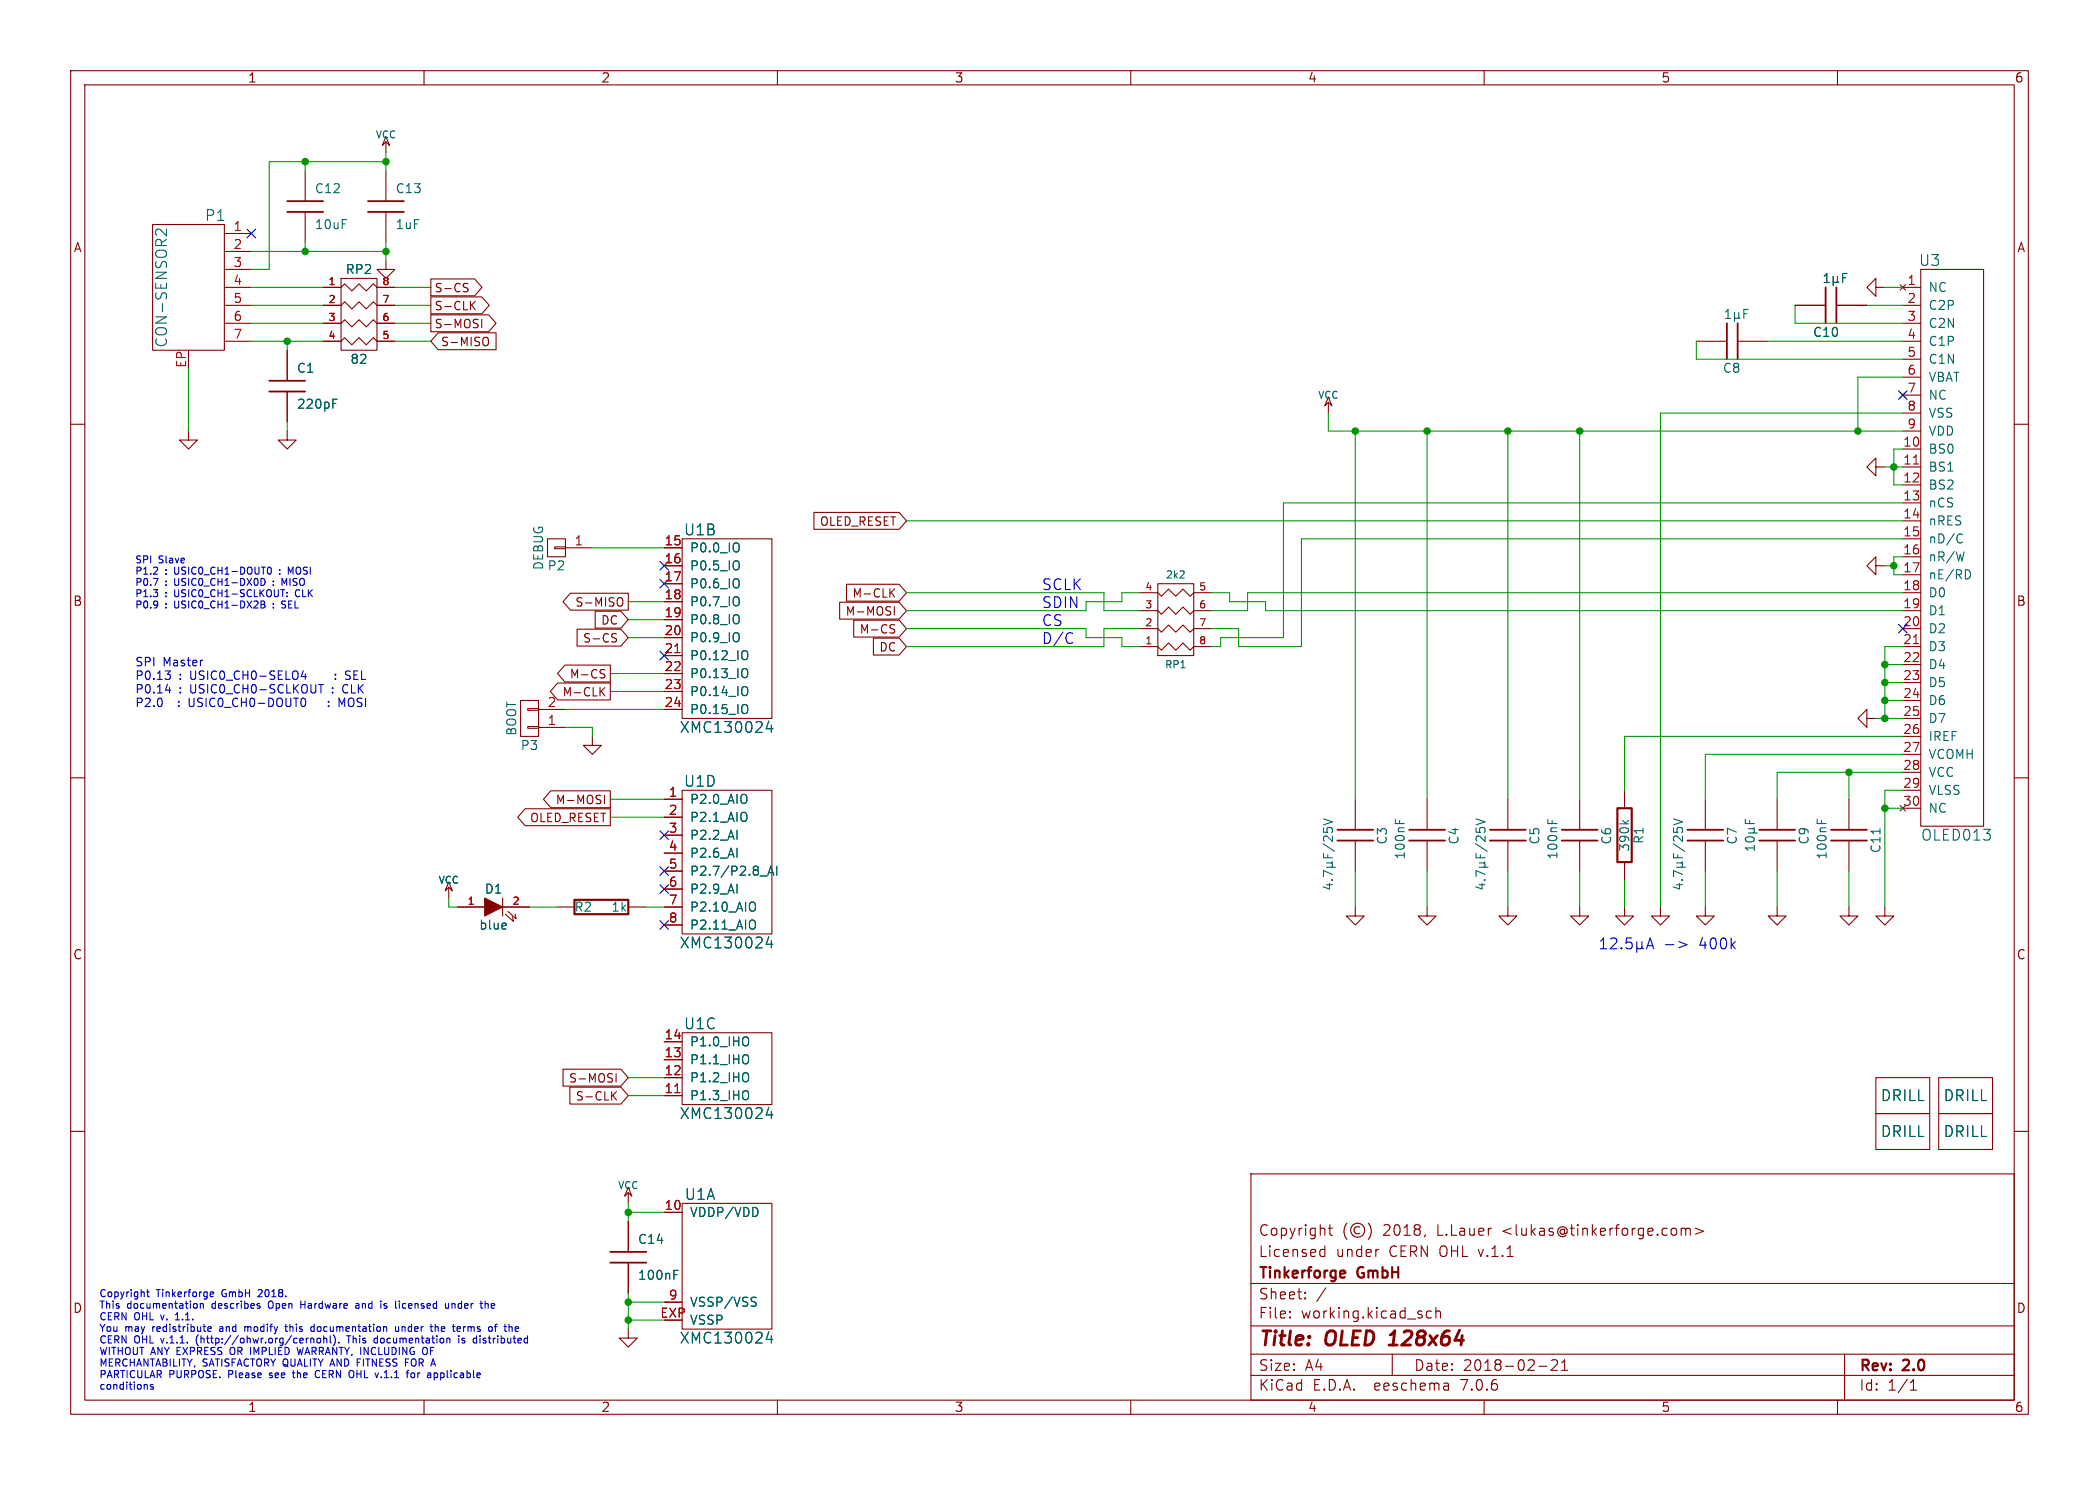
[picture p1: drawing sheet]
<svg xmlns="http://www.w3.org/2000/svg" width="297mm" height="210mm" viewBox="0 0 297 210" stroke-linecap="round" stroke-linejoin="round" font-family="sans-serif">
<g fill="none" stroke="#840000" stroke-width=".15">
<path d="M10 10h277v190h-277zM12 12h273v186h-273zM54.6 19.3l.5 1.3-.5-.5-.5 .5zM60 10v2M110 10v2M160 10v2M210 10v2M260 10v2M21.6 31.8h10.1v17.7h-10.1zM31.7 33h3.9M31.7 35.6h3.9M31.7 38.1h3.9"/>
<path d="M43.2 24.1v4.3M43.2 30v4.3M48.3 39.4h5v10.1h-5zM54.6 36.8v1.3h1.3l-1.3 1.3-1.3-1.3h1.3M54.6 20.1v1.5M54.6 24.1v4.3M54.6 30v4.3M61 39.4h6.2l1 1.2-1 1.2h-6.2zM271.8 38.1h8.9v78.7h-8.9zM10 60h2M31.7 40.6h3.9M31.7 43.2h3.9"/>
<path d="M31.7 45.7h3.9M31.7 48.3h3.9M40.6 49.5v4.3M40.6 55.4v4.3M45.7 48.3h2.6l.5-.5 1 1 1-1 1 1 1-1 .5 .5h2.6M45.7 45.7h2.6l.5-.5 1 1 1-1 1 1 1-1 .5 .5h2.6M45.7 43.2h2.6l.5-.5 1 1 1-1 1 1 1-1 .5 .5h2.6M45.7 40.6h2.6l.5-.5 1 1 1-1 1 1 1-1 .5 .5h2.6M61 42h7.2l1 1.2-1 1.2h-7.2zM61 44.5h8.1l1.1 1.2-1.1 1.2h-8.1zM62 47.1h8.2v2.4h-8.2l-1-1.2zM65.8 40.6l.3 .2 .1 .2-.2 .3h-.3"/>
<path d="M65.8 40.1h.4M66.7 43.1l.5 .7M67.2 42.6l-.6 .7M68.2 45.2v1.1M68.6 47.7a.4 .4 0 0 1 .5 .4v.4a.4 .4 0 0 1-.5 .4M188 56.1l.5 1.3-.5-.5-.5 .5zM188 56.9v1.5M240 48.3h4.3M245.9 48.3h4.3M254 43.2h4.3M259.8 43.2h4.4M265.4 40.6v-1.2l-1.2 1.2 1.2 1.3v-1.3h1.3"/>
<path d="M268.9 40.3l.7 .7M268.9 55.5l.7 .8M269.2 40.6h2.6M269.2 43.2h2.6M269.2 45.7h2.6M269.2 48.3h2.6M269.2 50.8h2.6M269.2 53.3h2.6M269.2 55.9h2.6M269.2 58.4h2.6M269.6 40.3l-.7 .7M269.6 55.5l-.7 .8"/>
<path d="M285 60h2M26.7 61v1.2h1.2l-1.2 1.3-1.3-1.3h1.3M40.6 61v1.2h1.3l-1.3 1.3-1.2-1.3h1.2M77.5 76.2h2.5v2.5h-2.5zM78.5 77.3h1.5v.3h-1.5zM80 77.5h3.8M94 77.5h2.5M96.5 76.2h12.7v25.4h-12.7zM115.2 72.5h12l1.1 1.2-1.1 1.2h-12zM265.4 66v-1.2l-1.2 1.2 1.2 1.3v-1.3h1.3M269.2 63.5h2.6M269.2 66h2.6"/>
<path d="M269.2 68.6h2.6M269.2 71.1h2.6M269.2 73.7h2.6M269.2 76.2h2.6M269.2 78.7h2.6M269.2 61h2.6M73.7 99.1h2.5v5h-2.5zM78.9 96.6h7.5v2.4h-7.5l-1-1.2zM79.9 94.1h6.5v2.3h-6.5l-1-1.1zM80.7 83.9h8.2v2.4h-8.2l-1-1.2zM81.7 89h6.2l1 1.2-1 1.2h-6.2zM84.2 86.4h3.7l1 1.2-1 1.2h-3.7z"/>
<path d="M85.1 97.7l.5 .7M85.1 95.3l.4 .1 .1 .3-.2 .2h-.3M85.1 94.7h.5M85.6 97.2l-.7 .7M86.8 90.2l.3 .1 .1 .3-.2 .2h-.3M86.8 89.6l.4 .1M87.6 84.5a.4 .4 0 0 1 .5 .4v.4a.4 .4 0 0 1-.5 .4M94 80h2.5M94 82.6h2.5M94 85.1h2.5M94 87.6h2.5M94 90.2h2.5"/>
<path d="M94 92.7h2.5M94 95.3h2.5M94 97.8h2.5M118.8 85.2h8.4l1.1 1.2-1.1 1.2h-8.4zM119.8 82.6h7.4l1.1 1.2-1.1 1.2h-7.4zM120.8 87.7h6.4l1.1 1.2-1.1 1.2h-6.4zM123.6 90.2h3.6l1.1 1.2-1.1 1.2h-3.6zM126.1 83.8l.5 .6M126.1 88.9l.4 .1 .1 .3-.2 .2h-.3M126.1 88.3l.5 .1M126.5 85.8v1.2M126.6 83.3l-.7 .6"/>
<path d="M161.3 83.8h2.5l.5 .5 1.1-1 1 1 1-1 1 1 .5-.5h2.5M161.3 86.4h2.5l.5 .5 1.1-1 1 1 1-1 1 1 .5-.5h2.5M161.3 88.9h2.5l.5 .5 1.1-1 1 1 1-1 1 1 .5-.5h2.5M161.3 91.4h2.5l.5 .5 1.1-1 1 1 1-1 1 1 .5-.5h2.5M163.8 82.6h5.1v10.1h-5.1zM265.4 80v-1.3l-1.2 1.3 1.2 1.3v-1.3h1.3M269.2 81.3h2.6M269.2 83.8h2.6M269.2 86.4h2.6M269.2 88.9h2.6M269.2 91.4h2.6M269.2 94h2.6"/>
<path d="M269.2 96.5h2.6M269.2 99.1h2.6M10 110h2M74.3 114.4h12.1v2.4h-12.1l-1-1.2zM74.7 100.2h1.5v.3h-1.5zM74.7 102.7h1.5v.3h-1.5zM76.2 100.3h3.8M76.2 102.9h3.8M77.9 111.8h8.5v2.4h-8.5l-1-1.2zM83.8 104.1v1.3h1.3l-1.3 1.3-1.3-1.3h1.3M85.5 112.5v1.2M94 100.3h2.5"/>
<path d="M94 113h2.5M94 115.6h2.5M94 118.1h2.5M96.5 111.8h12.7v20.3h-12.7zM191.8 113v4.3M191.8 118.9v4.3M201.9 113v4.3M201.9 118.9v4.3M213.4 113v4.3M213.4 118.9v4.3M223.5 113v4.3M223.5 118.9v4.3"/>
<path d="M229.9 111.8v2.5M241.3 113v4.3M241.3 118.9v4.3M251.5 113v4.3M251.5 118.9v4.3M261.6 113v4.3M261.6 118.9v4.3M264.2 101.6v-1.3l-1.3 1.3 1.3 1.3v-1.3h1.2M269.2 101.6h2.6M269.2 104.1h2.6M269.2 106.7h2.6M269.2 109.2h2.6"/>
<path d="M269.2 111.8h2.6M269.2 114.3h2.6M285 110h2M63.5 124.7l.5 1.3-.5-.5-.5 .5zM63.5 125.5v1.5M64.8 128.3h3.8M71.1 128.3h3.8M71.1 127v2.5M71.5 129.3l1.1 1-.1-.6M71.9 128.9l1.1 1-.1-.6M78.7 128.3h2.6M88.9 128.3h2.5"/>
<path d="M94 120.7h2.5M94 123.2h2.5M94 125.7h2.5M94 128.3h2.5M94 130.8h2.5M191.8 128.3v1.2h1.2l-1.2 1.3-1.3-1.3h1.3M201.9 128.3v1.2h1.3l-1.3 1.3-1.2-1.3h1.2M213.4 128.3v1.2h1.2l-1.2 1.3-1.3-1.3h1.3M223.5 128.3v1.2h1.3l-1.3 1.3-1.3-1.3h1.3M229.9 128.3v1.2h1.2l-1.2 1.3-1.3-1.3h1.3M229.9 121.9v2.6M234.9 128.3v1.2h1.3l-1.3 1.3-1.2-1.3h1.2"/>
<path d="M241.3 128.3v1.2h1.3l-1.3 1.3-1.3-1.3h1.3M251.5 128.3v1.2h1.2l-1.2 1.3-1.3-1.3h1.3M261.6 128.3v1.2h1.3l-1.3 1.3-1.3-1.3h1.3M266.7 128.3v1.2h1.3l-1.3 1.3-1.3-1.3h1.3M10 160h2M79.7 151.2h8.2l1 1.2-1 1.2h-8.2zM80.6 153.7h7.3l1 1.2-1 1.2h-7.3zM86.7 154.9l.5 .7M87.2 151.8v1.2M87.2 154.4l-.7 .7M94 154.9h2.5M94 152.4h2.5"/>
<path d="M94 149.9h2.5M94 147.3h2.5M96.5 146.1h12.7v10.1h-12.7zM265.4 152.4h7.6v5.1h-7.6zM265.4 157.5h7.6v5.1h-7.6zM274.3 157.5h7.6v5.1h-7.6zM274.3 152.4h7.6v5.1h-7.6zM285 160h2M88.9 167.9l.5 1.3-.5-.5-.5 .5zM88.9 168.7v1.5M88.9 172.7v4.3M88.9 178.6v4.3"/>
<path d="M94 171.5h2.5M96.5 170.2h12.7v17.8h-12.7zM177 166h108v32h-108zM186.9 177.6l.1 .1 .5-.1M186.9 176.8l.1-.1 .5 .1M187.5 176.2v1.5M188 173.7h.5M188.2 173.2v1.3v.1l.3 .1M190.6 173a1.72 1.72 0 0 0 0 2.3M192.4 173.6a.52 .52 0 0 0-.8 .4 .52 .52 0 0 0 .8 .4M193.6 173a1.72 1.72 0 0 1 0 2.3M195 176.7h.1"/>
<path d="M201.7 174.6l-.2 .3M237.9 173.8a.37 .37 0 0 1 .6 .1M237.9 173.7v1M238.5 173.9l.2-.2 .4 .1 .1 .9M238.5 173.9v.8M239.9 173.7l1.1 .4-1.1 .5M60 198v2M88.9 188v1.2h1.3l-1.3 1.3-1.3-1.3h1.3M94 184.2h2.5M110 198v2M160 198v2M177 194.5h108"/>
<path d="M177 191.5h108M177 187.5h108M177 181.5h108M182.5 186.3h.1l-.1 .1M182.5 186.3v.1M182.5 185.5v.1M182.5 185.5h.1l-.1 .1M184.7 183.6v.1M184.7 183.6h-.1l.1 .1M184.7 182.8v.1M184.7 182.8h-.1l.1 .1M187.6 182.1l-1.3 2"/>
<path d="M197 191.5v3M202.5 185.5l-.4-.1-.3 .3v.4l.2 .2 .1 .1 .4-.1M203.2 185.5a.37 .37 0 0 1 .6 .1v.8M203.2 184.9v1.5M204.9 195.7l.1 .9M205 196.5l-.2 .1M205 196h-.2M210 198v2M217.7 193.2h1.2M219.5 192.4l.2-.1 .5 .1a.41 .41 0 0 1 .1 .5l-.8 .9h.9M221 193.8h.8M221 192.7l.4-.4v1.5"/>
<path d="M260 198v2M261 191.5v6.5M270.3 196.6h.9M270.3 195.5l.4-.4v1.5"/>
<circle cx="192.1" cy="174" r="1"/>
</g>
<path d="M196.5 190.2h1.2M197.1 188.5l-.4 .3" fill="none" stroke="#840000" stroke-width=".4"/>
<path d="M228.9 114.3h2v7.6h-2zM81.3 127.3h7.6v2h-7.6zM190.1 179.7l.2 .1v.2l-.7 .2M190.3 180.6l-.2 .1" fill="none" stroke="#840000" stroke-width=".3"/>
<g fill="none" stroke="#006464" stroke-width=".15">
<path d="M23.6 32.4v.9l-.9-.8a.41 .41 0 0 0-.7 .2v.4M258.1 39.9h.7M258.1 39l.4-.3v1.2M259.4 39.8l.2 .1h.2l.2-.1M259.4 39.1v1.3M260 39.8l.2 .1M260 39.1v.7M260.7 39.3h.4M261.3 38.7h-.6v1.2M47.1 57.1h.4M47.1 56.5h.6M244.2 45h.7"/>
<path d="M244.2 44.1l.3-.3v1.2M245.4 44.8l.2 .2h.2l.2-.2M245.4 44.2v1.3M246 44.8l.2 .2M246 44.2v.6M246.8 44.4h.4M247.4 43.8h-.6v1.2M104.5 77v.9M104.5 79.5v.9M277.3 75.5l.4 .1M277.7 76.7l-.4 .1M277.9 78l-.3 1.3"/>
<path d="M104.5 82v.9M104.5 84.6v.9M104.5 87.1v.9M104.5 89.7v.9M105.5 92l.1 .1a.81 .81 0 0 1-.1 1.2M105.5 94.6h.1a.81 .81 0 0 1-.1 1.2M105.5 97.1l.1 .1a.81 .81 0 0 1-.1 1.2M105.5 99.6l.1 .1a.81 .81 0 0 1-.1 1.2M278.4 80.6a.68 .68 0 0 1 .4 .6 .68 .68 0 0 1-.4 .7M108.8 102l-.4 1.1h1M109.1 102.6v1M187.2 119.3l1.6 1.1"/>
<path d="M187.3 117.1v.6h.6l-.1-.1v-.5l.2-.1 .4 .1 .1 .2v.3l-.1 .1M187.3 115.8l1.2 .4-1.2 .4M188.5 118.2v.8l-.7-.7-.2-.1-.2 .1-.1 .2v.3l.1 .1M197.4 115.9v.6M198 116v.5M208.8 119.3l1.6 1.1M208.9 117.1v.6h.6l-.2-.1 .1-.5 .2-.1 .4 .1 .1 .2v.3l-.1 .1M208.9 115.8l1.2 .4-1.2 .4M210.1 118.2v.8l-.7-.7-.2-.1-.2 .1-.1 .2v.3l.1 .1M219 115.9v.6M219.6 116v.5M229.6 116l.5 .5"/>
<path d="M230.4 116l-.4 .4M236.7 119.3l1.7 1.1M236.8 117.1v.6h.6l-.1-.1v-.5l.2-.1 .4 .1 .2 .2v.3l-.2 .1M236.8 115.8l1.3 .4-1.3 .4M238.1 118.2v.8l-.8-.7-.1-.1-.3 .1-.1 .2v.3l.1 .1M247 115.9v.6h1.2M247.1 118.5a.69 .69 0 0 1 1.1 .3 .79 .79 0 0 1-1.2 0zM247.4 117.8h1.3M247.4 117.2h.6M247.6 116v.5M248 117.2l.2 .2v.2l-.2 .2M248.2 119.6v.7"/>
<path d="M248.2 119.9h-1.2l.3 .4M248.2 117l-.2 .2M257.1 115.9v.6M257.7 116v.5M266 117.2v.7M71.6 130.6v.2l-.6 .2M106.7 127.6a.9 .9 0 0 1 0 1.2M106.7 130.2a.9 .9 0 0 1 0 1.1M107.6 123.9h.9M108.6 123.8l.5-1.3 .4 1.3M108.8 123.4h.6M108.8 132.5l-.4 1h1"/>
<path d="M109.1 133v1M109.9 122.5v1.3M187.3 120.7v.6h1.2M187.7 125.1h.8M187.7 122.6h1.3M187.7 122h.7M187.9 120.9v.4M188.1 124.9v.8l-.9-.3M188.4 122l.1 .2v.3l-.1 .1M188.4 124.5h.1M188.5 123.7l-1.2-.6v.9M188.5 121.8l-.1 .2"/>
<path d="M208.9 120.7v.6h1.2M209.3 125.1h.8M209.3 122.6h1.3M209.3 122h.6M209.5 120.9v.4M209.7 124.9v.8l-.9-.3M209.9 122l.2 .2v.3l-.2 .1M210 124.5h.1M210.1 123.7l-1.2-.6v.9M210.1 121.8l-.2 .2M236.8 120.7v.6h1.3M237.2 125.1h.9"/>
<path d="M237.2 122.6h1.3M237.2 122h.7M237.4 120.9v.4M237.6 124.9v.8l-.9-.3M237.9 122l.2 .2v.3l-.2 .1M237.9 124.5h.2M238.1 123.7l-1.3-.6v.9M238.1 121.8l-.2 .2M105.7 154.3a.9 .9 0 0 1 0 1.2M105.7 146.7a.9 .9 0 0 1 0 1.1M105.7 149.2a.9 .9 0 0 1 0 1.2M105.7 151.8a.9 .9 0 0 1 0 1.1"/>
<path d="M108.8 156.6l-.4 1.1h1M109.1 157.2v1M95.4 179.6h.6M107.2 171.1v.6M95.4 180.3h.4M106.5 183.5h.5M106.8 184.1l.2 .3-.1 .2-.1 .1M108.8 188.3l-.4 1.1h1M109.1 188.9v1"/>
</g>
<path d="M270.8 65.6h.7M95.5 92.3h.7M270.8 91h.7M95.5 154.5h.7" fill="none" stroke="#a90000" stroke-width=".15"/>
<g fill="none" stroke="#840000" stroke-width=".25">
<path d="M40.6 30h5.1M40.6 28.4h5.1M52.1 30h5M52.1 28.4h5M38.1 55.4h5.1M38.1 53.8h5.1M244.3 45.7v5.1M245.9 45.7v5.1M258.3 40.6v5.1M259.8 40.6v5.1M189.2 117.3h5.1M189.2 118.9h5.1"/>
<path d="M199.4 117.3h5.1M199.4 118.9h5.1M210.8 117.3h5.1M210.8 118.9h5.1M221 117.3h5.1M221 118.9h5.1M238.8 117.3h5M238.8 118.9h5M248.9 117.3h5.1M248.9 118.9h5.1M259.1 117.3h5.1M259.1 118.9h5.1"/>
<path d="M86.4 178.6h5M86.4 177h5"/>
</g>
<path d="M68.6 127l2.5 1.3-2.5 1.2z" fill="#840000" stroke="#840000" stroke-width=".15"/>
<g fill="none" stroke="#0000c2" stroke-width=".15">
<path d="M21.7 81.2h.6M21.7 81.8h.7l-.5 1M22.3 80.3v.3M23.4 97.6h.8M23.9 95.3l.2 .3v.3l-.2 .2M24 97.2v.8M24.1 94.9l-.4 .4M36.9 85.5h.4M37.3 85.5l.2 .2v.2l-.6 .1M37.4 81.9a.52 .52 0 0 1 .1 .6 .52 .52 0 0 1-.6 .3M37.4 85.1l.1 .2-.2 .2M38 80.3l.1-.1a.53 .53 0 0 1 .3 .5 .53 .53 0 0 1-.3 .5l-.1-.1"/>
<path d="M38.7 82.7v.1M38.7 82.2v.1M38.7 85.4v.1M38.7 85.9v.1M39.6 81.1v.1M39.6 80.6v.1M39.7 83.4h.6M39.9 85.9l.3 .1M39.9 85.1v.3l.3 .1M40 85h.3M40.2 82.5l-.3-.7v1M40.6 84.3v.1"/>
<path d="M40.6 83.8v.1M41.1 80.9l-.3-.7v1M41.9 83.5l-.1 .3 .1 .4M42.9 94.8l-.3 .9h.8M43.1 98.8a.64 .64 0 0 1-.2 1.1M43.2 95.3v.8M45.1 96.8h.7M45.4 96.8v1.2M46.5 99.8v.1M46.5 99.2v.1M47.1 97.9v.1M47.1 97.3v.1"/>
<path d="M47.5 96v.1M47.5 95.3v.2M48 98.7l.4 .9 .4-.9M48.5 97.1v.6M49.1 95.5l.4 .1 .1 .3-.3 .2h-.2M49.1 94.9h.5M151.5 89.5l.3 .1M151.8 90.9l-.3 .1M226.5 134.2h.8M226.5 133.1l.4-.4v1.5M227.9 132.8l.2-.1h.5a.41 .41 0 0 1 .1 .6l-.9 .9h1M229.4 134l.1 .1-.1 .1"/>
<path d="M229.4 134v.1v.1M229.4 134v.2M230.9 132.7h-.7l-.1 .7 .2-.2 .5 .1 .1 .2v.5l-.2 .2h-.4l-.2-.2M231.6 134l.2 .2h.3l.2-.2M231.6 133.2v1.5M232.3 134l.2 .2M232.3 133.2v.8M233 134.2l.5-1.5 .5 1.5M233.1 133.7h.8M235.7 133.6h1.1M237.6 133.2l1.1 .4-1.1 .4M20.7 195.8l.1 .1v.6"/>
<path d="M20.7 182.7h.4M20.9 182.4v.8l.2 .2M21.7 195.8h-.3l-.1 .1v.2l.4 .1v.2h-.4M24.8 186.7h.6M25 185.8l-.2 .1M27.6 184.3l.2 .1 .1 .1v.4l-.3 .1M27.8 189.2v.7M28.3 184.4l.2-.1 .2 .1 .1 .6M28.3 184.3v.7M29.4 187.9h.5l-.1-.2-.2-.1-.2 .2 .1 .4h.3M29.7 182.8l.2-.1h.2l.1 .1v.1l-.5 .1M29.7 183.2l.2 .2 .3-.1"/>
<path d="M31.1 187.9v.3M32.6 190.7v.7M34.6 187.6v.7M34.9 187.6l-.3 .1M36.6 182.4l-.1 .1M36.7 184.7l.1 .1-.1 .2M36.7 184.3l.1 .1M37.1 182.8l-.6 .6h.6M38 184.1v.8M38.1 194.8h.1M38.2 194.2v.2M40.3 187.6h.4"/>
<path d="M40.4 187.3v.8l.3 .2M41.4 194.2h.3M41.5 193.8v.9l.2 .1M42 190.5l.3 1.1 .2-.8 .2 .8M42.6 184v1M42.6 184.5h.5M44 188.1l.2 .2 .3-.1M44 189.2v.7M44 189.3l.1-.1 .3 .1v.6M44.5 187.7l-.3-.1-.2 .2M44.5 187.3v1M44.8 193.9a.5 .5 0 0 0-.2 .6 .5 .5 0 0 0 .6 .3"/>
<path d="M44.9 189.3l.3-.1 .2 .2v.3l-.2 .2h-.3l-.1-.2zM45.8 189.3l.2-.1 .2 .1v.6M45.8 188.9v1M46.7 188.9v.9l.2 .1M47.2 188.8a1.19 1.19 0 0 1 0 1.5M47.9 189.8v.1M49.3 188.9v1M49.9 193.9a.72 .72 0 0 1 0 .9M50.4 184.4h.3l.1 .6M50.5 192.7h.4M50.8 184.6h-.3l-.2 .2 .2 .2h.3M53 189.8l.1 .1h.3"/>
<path d="M53.4 189.3l-.3-.1-.1 .1M53.4 188.9v1M54.3 185h.4M54.7 184.4l-.2-.1-.2 .2 .1 .1 .3 .1M56 187.6v.6l.3 .1 .1-.1M56.4 187.6v.7M56.5 184v.1M56.9 187.6v.7M57 184.4l-.1 .1 .1 .5M57 187.6l-.1 .1M57.4 192.7h.3M58.2 194.2h.3l.2 .1v.3l-.2 .2h-.3l-.1-.2z"/>
<path d="M60.3 190.6a.72 .72 0 0 1 0 .9M61.4 194.2h.3l.2 .1-.1 .5h-.4M61.6 187.7l.1-.1 .3 .1v.6M61.6 187.3v1M63 184.3l.1 .7h.2l.2-.1M63.5 184.3v.7M63.5 189.2l.2 .2v.5M64 184.3v.7M64.3 184.4l-.2-.1-.1 .1M64.9 188.9v.1M64.9 189.2v.7M65 187.6l.2 .3h-.5"/>
<path d="M65.1 188.2l-.1 .1M65.4 189.9h.3M65.6 187.6v.7M65.6 187.7v.1M65.7 189.3l-.2-.1-.1 .2v.1l.3 .1M67.9 188.9v.1M67.9 189.2v.7M68.8 184.3l.3 .2v.5M69.6 184.4v.6M70 187.6h.3M70 184.6l-.5 .1M70.3 187.3l-.2 .1v.9"/>
<path d="M72.9 188.2h.4M72.9 187.7l.3-.1 .2 .3h-.5"/>
</g>
<g fill="none" stroke="#009600" stroke-width=".15">
<path d="M35.6 35.6h19M43.2 22.9v1.2M43.2 34.3v1.3M54.6 21.6v2.5M54.6 34.3v2.5M54.6 22.9h-16.5v15.2h-2.5M26.7 52.1v8.9M35.6 40.6h10.1M35.6 43.2h10.1M35.6 45.7h10.1M35.6 48.3h10.1M40.6 48.3v1.2"/>
<path d="M40.6 59.7v1.3M55.9 40.6h5.1M55.9 43.2h5.1M55.9 45.7h5.1M55.9 48.3h5.1M188 58.4v2.6h81.2M240 48.3v2.5h29.2M250.2 48.3h19M254 43.2v2.5h15.2M264.2 43.2h5M266.7 40.6h2.5M269.2 58.4h-34.3v69.9"/>
<path d="M269.2 53.3h-6.3v7.7M83.8 77.5h10.2M128.3 73.7h140.9M191.8 61v52M201.9 61v52M213.4 61v52M223.5 61v52M266.7 66h2.5M269.2 76.2h-85.1v15.2h-8.8v-2.5h-3.9M269.2 71.1h-87.6v19.1h-8.9v1.2h-1.3M269.2 78.7h-1.2v2.6h1.2M269.2 63.5h-1.2v5.1h1.2"/>
<path d="M86.4 97.8h7.6M86.4 95.3h7.6M88.9 87.6h5.1M88.9 90.2h5.1M88.9 85.1h5.1M128.3 88.9h25.4v1.3h5v1.2h2.6M128.3 83.8h27.9v2.6h5.1M161.3 83.8h-2.6v1.3h-5v1.3h-25.4M161.3 88.9h-5.1v2.5h-27.9M171.4 83.8h2.6v1.3h5.1v1.3h90.1M266.7 99.1h2.5M266.7 96.5h2.5"/>
<path d="M266.7 94h2.5M266.7 80h1.3M269.2 83.8h-92.7v2.6h-5.1M269.2 91.4h-2.5v10.2M80 102.9h3.8v1.2M80 100.3h14M86.4 113h7.6M86.4 115.6h7.6M261.6 109.2v3.8M265.4 101.6h3.8M266.7 114.3h2.5M269.2 111.8h-2.5v16.5"/>
<path d="M269.2 106.7h-27.9v6.3M269.2 109.2h-17.7v3.8M269.2 104.1h-39.3v7.7M63.5 127v1.3h1.3M74.9 128.3h3.8M91.4 128.3h2.6M191.8 123.2v5.1M201.9 123.2v5.1M213.4 123.2v5.1M223.5 123.2v5.1M229.9 124.5v3.8M241.3 123.2v5.1"/>
<path d="M251.5 123.2v5.1M261.6 123.2v5.1M88.9 154.9h5.1M88.9 152.4h5.1M88.9 170.2v2.5M88.9 171.5h5.1M88.9 184.2h5.1M88.9 182.9v5.1M88.9 186.7h5.1"/>
</g>
<g fill="none" stroke="#000084" stroke-width=".15">
<path d="M35 32.4l1.2 1.2M36.2 32.4l-1.2 1.2M268.6 55.3l1.2 1.2M269.8 55.3l-1.2 1.2M93.4 79.4l1.2 1.2M94.6 79.4l-1.2 1.2M93.4 81.9l1.2 1.3M93.4 92.1l1.2 1.2M94.6 81.9l-1.2 1.3M94.6 92.1l-1.2 1.2M268.6 88.3l1.2 1.2M269.8 88.3l-1.2 1.2"/>
<path d="M93.4 117.5l1.2 1.2M94.6 117.5l-1.2 1.2M93.4 130.2l1.2 1.2M93.4 125.1l1.2 1.2M93.4 122.6l1.2 1.2M94.6 130.2l-1.2 1.2M94.6 125.1l-1.2 1.2M94.6 122.6l-1.2 1.2"/>
</g>
<g fill="#009600" stroke="#009600" stroke-width=".15">
<circle cx="223.5" cy="61" r=".46"/>
<circle cx="201.9" cy="61" r=".46"/>
<circle cx="213.4" cy="61" r=".46"/>
<circle cx="191.8" cy="61" r=".46"/>
<circle cx="266.7" cy="99.1" r=".46"/>
<circle cx="266.7" cy="101.6" r=".46"/>
<circle cx="266.7" cy="96.5" r=".46"/>
<circle cx="266.7" cy="94" r=".46"/>
<circle cx="261.6" cy="109.2" r=".46"/>
<circle cx="266.7" cy="114.3" r=".46"/>
<circle cx="43.2" cy="22.9" r=".46"/>
<circle cx="43.2" cy="35.6" r=".46"/>
<circle cx="40.6" cy="48.3" r=".46"/>
<circle cx="54.6" cy="22.9" r=".46"/>
<circle cx="54.6" cy="35.6" r=".46"/>
<circle cx="88.9" cy="184.2" r=".46"/>
<circle cx="88.9" cy="186.7" r=".46"/>
<circle cx="88.9" cy="171.5" r=".46"/>
<circle cx="262.9" cy="61" r=".46"/>
<circle cx="268" cy="66" r=".46"/>
<circle cx="268" cy="80" r=".46"/>
</g>
<g font-size="2.8" fill="#840000">
<text x="178" y="190.9">Title:</text>
<text x="187.7" y="190.9">OLED</text>
<text x="197.5" y="190.9">128x64</text>
</g>
<g font-size="2.1" fill="#006464">
<text x="28.9" y="31.5">P1</text>
<text x="271.4" y="37.8">U3</text>
<text x="23.9" y="49.2" transform="rotate(-90 23.9 49.2)">CON-SENSOR2</text>
<text x="96.7" y="75.9">U1B</text>
<text x="96.1" y="103.9">XMC130024</text>
<text x="96.7" y="111.5">U1D</text>
<text x="271.7" y="119.1">OLED013</text>
<text x="96.1" y="134.3">XMC130024</text>
<text x="96.7" y="145.8">U1C</text>
<text x="266" y="155.9">DRILL</text>
<text x="274.9" y="155.9">DRILL</text>
<text x="96.1" y="158.5">XMC130024</text>
<text x="266" y="161">DRILL</text>
<text x="274.9" y="161">DRILL</text>
<text x="96.8" y="169.9">U1A</text>
<text x="96.1" y="190.2">XMC130024</text>
</g>
<g font-size="2.1" fill="#0000c2">
<text x="147.3" y="83.6">SCLK</text>
<text x="147.3" y="88.7">CS</text>
<text x="147.3" y="86.1">SDIN</text>
<text x="147.3" y="91.2">D/C</text>
<text x="240.4" y="134.4">400k</text>
</g>
<g font-size="2.1" fill="#840000">
<text x="178" y="178">Licensed</text>
<text x="178" y="175">Copyright</text>
<text x="189" y="178">under</text>
<text x="195.7" y="175">2018,</text>
<text x="196.6" y="178">CERN OHL v.1.1</text>
<text x="203.5" y="175">L.Lauer</text>
<text x="212.8" y="175">&lt;lukas@tinkerforge.com&gt;</text>
<text x="178" y="184">Sheet:</text>
<text x="178" y="181.2">Tinkerforge</text>
<text x="192.2" y="181.2">GmbH</text>
<text x="178" y="186.7">File:</text>
<text x="184.1" y="186.7">working.kicad_sch</text>
<text x="178" y="196.9">KiCad</text>
<text x="178" y="194.1">Size:</text>
<text x="184.7" y="194.1">A4</text>
<text x="185.7" y="196.9">E.D.A.</text>
<text x="194.6" y="196.9">eeschema</text>
<text x="200" y="194.1">Date:</text>
<text x="207" y="196.9">7.0.6</text>
<text x="207" y="194.1">2018-02-21</text>
<text x="263" y="194.3">Rev:</text>
<text x="263" y="196.9">Id:</text>
<text x="267.1" y="196.9">1/1</text>
<text x="269.4" y="194.3">2.0</text>
</g>
<g font-size="1.8" fill="#840000">
<text x="35" y="11.9">1</text>
<text x="85" y="11.9">2</text>
<text x="135" y="11.9">3</text>
<text x="185" y="11.9">4</text>
<text x="235" y="11.9">5</text>
<text x="285" y="11.9">6</text>
<text x="10.3" y="35.9">A</text>
<text x="285.3" y="35.9">A</text>
<text x="10.3" y="85.9">B</text>
<text x="285.3" y="85.9">B</text>
<text x="10.3" y="135.9">C</text>
<text x="285.3" y="135.9">C</text>
<text x="10.3" y="185.9">D</text>
<text x="285.3" y="185.9">D</text>
<text x="35" y="199.9">1</text>
<text x="85" y="199.9">2</text>
<text x="135" y="199.9">3</text>
<text x="185" y="199.9">4</text>
<text x="235" y="199.9">5</text>
<text x="285" y="199.9">6</text>
</g>
<g font-size="1.8" fill="#006464">
<text x="44.5" y="27.5">C12</text>
<text x="55.9" y="27.5">C13</text>
<text x="44.5" y="32.6">10uF</text>
<text x="55.9" y="32.6">1uF</text>
<text x="48.8" y="39">RP2</text>
<text x="272.8" y="41.5">NC</text>
<text x="256.4" y="47.9">C10</text>
<text x="272.8" y="44">C2P</text>
<text x="272.8" y="46.6">C2N</text>
<text x="41.9" y="52.9">C1</text>
<text x="49.5" y="51.7">82</text>
<text x="243.7" y="52.9">C8</text>
<text x="272.8" y="49.1">C1P</text>
<text x="272.8" y="51.7">C1N</text>
<text x="41.9" y="58">220pF</text>
<text x="272.8" y="54.2">VBAT</text>
<text x="272.8" y="56.7">NC</text>
<text x="272.8" y="59.3">VSS</text>
<text x="272.8" y="64.4">BS0</text>
<text x="272.8" y="61.8">VDD</text>
<text x="272.8" y="66.9">BS1</text>
<text x="272.8" y="69.4">BS2</text>
<text x="272.8" y="72">nCS</text>
<text x="272.8" y="74.5">nRES</text>
<text x="272.8" y="77.1">nD/C</text>
<text x="77.1" y="80.7" transform="rotate(-90 77.1 80.7)">DEBUG</text>
<text x="77.4" y="80.9">P2</text>
<text x="97.5" y="78.3">P0.0_IO</text>
<text x="97.5" y="80.9">P0.5_IO</text>
<text x="97.5" y="83.4">P0.6_IO</text>
<text x="272.8" y="79.6">nR/W</text>
<text x="272.8" y="82.1">nE/RD</text>
<text x="97.5" y="86">P0.7_IO</text>
<text x="97.5" y="88.5">P0.8_IO</text>
<text x="272.8" y="84.7">D0</text>
<text x="272.8" y="87.2">D1</text>
<text x="272.8" y="89.8">D2</text>
<text x="97.5" y="91">P0.9_IO</text>
<text x="97.5" y="93.6">P0.12_IO</text>
<text x="272.8" y="92.3">D3</text>
<text x="272.8" y="94.8">D4</text>
<text x="97.5" y="96.1">P0.13_IO</text>
<text x="97.5" y="98.7">P0.14_IO</text>
<text x="97.5" y="101.2">P0.15_IO</text>
<text x="272.8" y="97.4">D5</text>
<text x="272.8" y="99.9">D6</text>
<text x="73.3" y="104.2" transform="rotate(-90 73.3 104.2)">BOOT</text>
<text x="73.6" y="106.3">P3</text>
<text x="272.8" y="102.5">D7</text>
<text x="272.8" y="105">IREF</text>
<text x="272.8" y="107.5">VCOMH</text>
<text x="97.5" y="113.9">P2.0_AIO</text>
<text x="272.8" y="110.1">VCC</text>
<text x="272.8" y="112.6">VLSS</text>
<text x="97.5" y="116.4">P2.1_AIO</text>
<text x="97.5" y="119">P2.2_AI</text>
<text x="196.4" y="119.5" transform="rotate(-90 196.4 119.5)">C3</text>
<text x="206.6" y="119.5" transform="rotate(-90 206.6 119.5)">C4</text>
<text x="218" y="119.5" transform="rotate(-90 218 119.5)">C5</text>
<text x="228.2" y="119.5" transform="rotate(-90 228.2 119.5)">C6</text>
<text x="232.8" y="119.5" transform="rotate(-90 232.8 119.5)">R1</text>
<text x="246" y="119.5" transform="rotate(-90 246 119.5)">C7</text>
<text x="256.1" y="119.5" transform="rotate(-90 256.1 119.5)">C9</text>
<text x="272.8" y="115.2">NC</text>
<text x="97.5" y="121.5">P2.6_AI</text>
<text x="97.5" y="124.1">P2.7/P2.8_AI</text>
<text x="199" y="121.6" transform="rotate(-90 199 121.6)">100nF</text>
<text x="220.6" y="121.6" transform="rotate(-90 220.6 121.6)">100nF</text>
<text x="230.7" y="120.5" transform="rotate(-90 230.7 120.5)">390k</text>
<text x="258.7" y="121.6" transform="rotate(-90 258.7 121.6)">100nF</text>
<text x="266.3" y="120.7" transform="rotate(-90 266.3 120.7)">C11</text>
<text x="67.7" y="131.7">blue</text>
<text x="68.5" y="126.6">D1</text>
<text x="81.2" y="129.1">R2</text>
<text x="86.4" y="129.1">1k</text>
<text x="97.5" y="126.6">P2.9_AI</text>
<text x="97.5" y="129.1">P2.10_AIO</text>
<text x="97.5" y="131.7">P2.11_AIO</text>
<text x="97.5" y="148.2">P1.0_IHO</text>
<text x="97.5" y="155.8">P1.3_IHO</text>
<text x="97.5" y="153.3">P1.2_IHO</text>
<text x="97.5" y="150.7">P1.1_IHO</text>
<text x="97.5" y="172.3">VDDP/VDD</text>
<text x="90.2" y="176.1">C14</text>
<text x="90.2" y="181.2">100nF</text>
<text x="97.5" y="185">VSSP/VSS</text>
<text x="97.5" y="187.6">VSSP</text>
</g>
<g font-size="1.8" fill="#a90000">
<text x="32.9" y="32.8">1</text>
<text x="32.9" y="35.3">2</text>
<text x="32.9" y="37.8">3</text>
<text x="32.9" y="40.4">4</text>
<text x="269.8" y="40.4">1</text>
<text x="32.9" y="42.9">5</text>
<text x="32.9" y="45.5">6</text>
<text x="269.8" y="42.9">2</text>
<text x="269.8" y="45.5">3</text>
<text x="26.4" y="52.1" transform="rotate(-90 26.4 52.1)">EP</text>
<text x="32.9" y="48">7</text>
<text x="269.8" y="48">4</text>
<text x="269.8" y="50.5">5</text>
<text x="269.8" y="53.1">6</text>
<text x="269.8" y="55.6">7</text>
<text x="269.8" y="58.2">8</text>
<text x="269.2" y="63.2">10</text>
<text x="269.2" y="65.8">11</text>
<text x="269.8" y="60.7">9</text>
<text x="269.2" y="68.3">12</text>
<text x="269.2" y="70.9">13</text>
<text x="81.2" y="77.2">1</text>
<text x="93.9" y="77.2">15</text>
<text x="269.2" y="73.4">14</text>
<text x="269.2" y="75.9">15</text>
<text x="93.9" y="79.8">16</text>
<text x="93.9" y="82.3">17</text>
<text x="269.2" y="78.5">16</text>
<text x="269.2" y="81">17</text>
<text x="269.2" y="83.6">18</text>
<text x="93.9" y="84.8">18</text>
<text x="93.9" y="87.4">19</text>
<text x="93.9" y="89.9">20</text>
<text x="269.2" y="86.1">19</text>
<text x="269.2" y="88.6">20</text>
<text x="93.9" y="92.5">21</text>
<text x="93.9" y="95">22</text>
<text x="269.2" y="91.2">21</text>
<text x="269.2" y="93.7">22</text>
<text x="77.4" y="100.1">2</text>
<text x="93.9" y="97.5">23</text>
<text x="93.9" y="100.1">24</text>
<text x="269.2" y="96.3">23</text>
<text x="269.2" y="98.8">24</text>
<text x="269.2" y="101.3">25</text>
<text x="77.4" y="102.6">1</text>
<text x="269.2" y="103.9">26</text>
<text x="269.2" y="106.4">27</text>
<text x="94.5" y="112.8">1</text>
<text x="269.2" y="109">28</text>
<text x="269.2" y="111.5">29</text>
<text x="94.5" y="115.3">2</text>
<text x="94.5" y="117.9">3</text>
<text x="269.2" y="114">30</text>
<text x="94.5" y="120.4">4</text>
<text x="94.5" y="122.9">5</text>
<text x="94.5" y="125.5">6</text>
<text x="94.5" y="128">7</text>
<text x="94.5" y="130.6">8</text>
<text x="93.9" y="149.6">13</text>
<text x="93.9" y="147.1">14</text>
<text x="93.9" y="154.7">11</text>
<text x="93.9" y="152.1">12</text>
<text x="93.9" y="171.2">10</text>
<text x="94.5" y="183.9">9</text>
<text x="93.3" y="186.4">EXP</text>
</g>
<g font-size="1.7" fill="#840000">
<text x="61.4" y="41.6">S-CS</text>
<text x="61.4" y="44.1">S-CLK</text>
<text x="61.4" y="46.6">S-MOSI</text>
<text x="62.3" y="49.2">S-MISO</text>
<text x="115.9" y="74.6">OLED_RESET</text>
<text x="81.3" y="86">S-MISO</text>
<text x="85" y="88.5">DC</text>
<text x="119.5" y="87.3">M-MOSI</text>
<text x="120.5" y="84.7">M-CLK</text>
<text x="121.5" y="89.8">M-CS</text>
<text x="82.4" y="91.1">S-CS</text>
<text x="124.3" y="92.4">DC</text>
<text x="79.5" y="98.7">M-CLK</text>
<text x="80.5" y="96.2">M-CS</text>
<text x="78.5" y="113.9">M-MOSI</text>
<text x="74.9" y="116.5">OLED_RESET</text>
<text x="80.4" y="153.3">S-MOSI</text>
<text x="81.4" y="155.9">S-CLK</text>
</g>
<g font-size="1.7" fill="#0000c2">
<text x="19" y="94.3">SPI</text>
<text x="23.1" y="94.3">Master</text>
<text x="19" y="96.2">P0.13</text>
<text x="19" y="98.2">P0.14</text>
<text x="19" y="100.1">P2.0</text>
<text x="25.3" y="100.1">:</text>
<text x="25.4" y="96.2">:</text>
<text x="25.4" y="98.2">:</text>
<text x="27" y="100.1">USIC0_CH0-DOUT0</text>
<text x="27" y="96.2">USIC0_CH0-SELO4</text>
<text x="27" y="98.2">USIC0_CH0-SCLKOUT</text>
<text x="47.4" y="100.1">:</text>
<text x="48.4" y="96.2">:</text>
<text x="49" y="98.2">CLK</text>
<text x="49.1" y="100.1">MOSI</text>
<text x="50.1" y="96.2">SEL</text>
</g>
<g font-size="1.4" fill="#006464">
<text x="53.1" y="19.8">VCC</text>
<text x="186.4" y="56.6">VCC</text>
<text x="164.9" y="82">2k2</text>
<text x="164.7" y="94.7">RP1</text>
<text x="62" y="125.2">VCC</text>
<text x="87.4" y="168.4">VCC</text>
</g>
<g font-size="1.4" fill="#a90000">
<text x="46.4" y="40.4">1</text>
<text x="54" y="40.4">8</text>
<text x="46.4" y="42.9">2</text>
<text x="46.4" y="45.5">3</text>
<text x="54" y="45.5">6</text>
<text x="54" y="42.9">7</text>
<text x="46.4" y="48">4</text>
<text x="54" y="48">5</text>
<text x="161.9" y="83.6">4</text>
<text x="169.6" y="83.6">5</text>
<text x="161.9" y="88.6">2</text>
<text x="161.9" y="86.1">3</text>
<text x="169.6" y="86.1">6</text>
<text x="169.6" y="88.6">7</text>
<text x="161.9" y="91.2">1</text>
<text x="169.6" y="91.2">8</text>
<text x="66.1" y="128">1</text>
<text x="72.4" y="128">2</text>
</g>
<g font-size="1.4" fill="#0000c2">
<text x="19" y="79.7">SPI</text>
<text x="19" y="81.3">P1.2</text>
<text x="19" y="82.9">P0.7</text>
<text x="22.5" y="79.7">Slave</text>
<text x="23.4" y="81.3">:</text>
<text x="23.4" y="82.9">:</text>
<text x="24.9" y="81.3">USIC0_CH1-DOUT0</text>
<text x="24.9" y="82.9">USIC0_CH1-DX0D</text>
<text x="40.6" y="82.9">MISO</text>
<text x="41.5" y="81.3">MOSI</text>
<text x="19" y="84.5">P1.3</text>
<text x="19" y="86.1">P0.9</text>
<text x="23.4" y="84.5">:</text>
<text x="23.4" y="86.1">:</text>
<text x="24.9" y="84.5">USIC0_CH1-SCLKOUT:</text>
<text x="24.9" y="86.1">USIC0_CH1-DX2B</text>
<text x="40.6" y="86.1">SEL</text>
<text x="42.3" y="84.5">CLK</text>
<text x="14" y="183.5">Copyright</text>
<text x="14" y="185.1">This</text>
<text x="18" y="185.1">documentation</text>
<text x="22.2" y="183.5">Tinkerforge</text>
<text x="30.2" y="185.1">describes</text>
<text x="31.6" y="183.5">GmbH</text>
<text x="37" y="183.5">2018.</text>
<text x="38.4" y="185.1">Open</text>
<text x="43.2" y="185.1">Hardware</text>
<text x="51.3" y="185.1">and</text>
<text x="55.1" y="185.1">is</text>
<text x="57.4" y="185.1">licensed</text>
<text x="64.7" y="185.1">under</text>
<text x="70" y="185.1">the</text>
<text x="14" y="186.8">CERN</text>
<text x="14" y="188.4">You</text>
<text x="14" y="190.1">CERN</text>
<text x="14" y="191.7">WITHOUT ANY EXPRESS</text>
<text x="17.7" y="188.4">may</text>
<text x="19" y="186.8">OHL</text>
<text x="19" y="190.1">OHL</text>
<text x="21.8" y="188.4">redistribute</text>
<text x="23" y="186.8">v.</text>
<text x="23" y="190.1">v.1.1.</text>
<text x="25.3" y="186.8">1.1.</text>
<text x="28.2" y="190.1">(http://ohwr.org/cernohl).</text>
<text x="31.5" y="188.4">and</text>
<text x="33" y="191.7">OR IMPLIED</text>
<text x="35.3" y="188.4">modify</text>
<text x="41.4" y="188.4">this</text>
<text x="43.1" y="191.7">WARRANTY, INCLUDING</text>
<text x="45.2" y="188.4">documentation</text>
<text x="49.9" y="190.1">This</text>
<text x="53.9" y="190.1">documentation</text>
<text x="57.4" y="188.4">under</text>
<text x="61.3" y="191.7">OF</text>
<text x="62.7" y="188.4">the</text>
<text x="66.1" y="188.4">terms</text>
<text x="66.1" y="190.1">is</text>
<text x="68.4" y="190.1">distributed</text>
<text x="71.4" y="188.4">of</text>
<text x="14" y="193.3">MERCHANTABILITY,</text>
<text x="14" y="195">PARTICULAR</text>
<text x="14" y="196.6">conditions</text>
<text x="23.9" y="195">PURPOSE.</text>
<text x="28.7" y="193.3">SATISFACTORY QUALITY AND</text>
<text x="32.5" y="195">Please</text>
<text x="38.6" y="195">see</text>
<text x="42.2" y="195">the</text>
<text x="45.6" y="195">CERN</text>
<text x="50.6" y="195">OHL</text>
<text x="51.2" y="193.3">FITNESS</text>
<text x="54.6" y="195">v.1.1</text>
<text x="58.3" y="193.3">FOR</text>
<text x="59.3" y="195">for</text>
<text x="62.5" y="195">applicable</text>
</g>
</svg>
